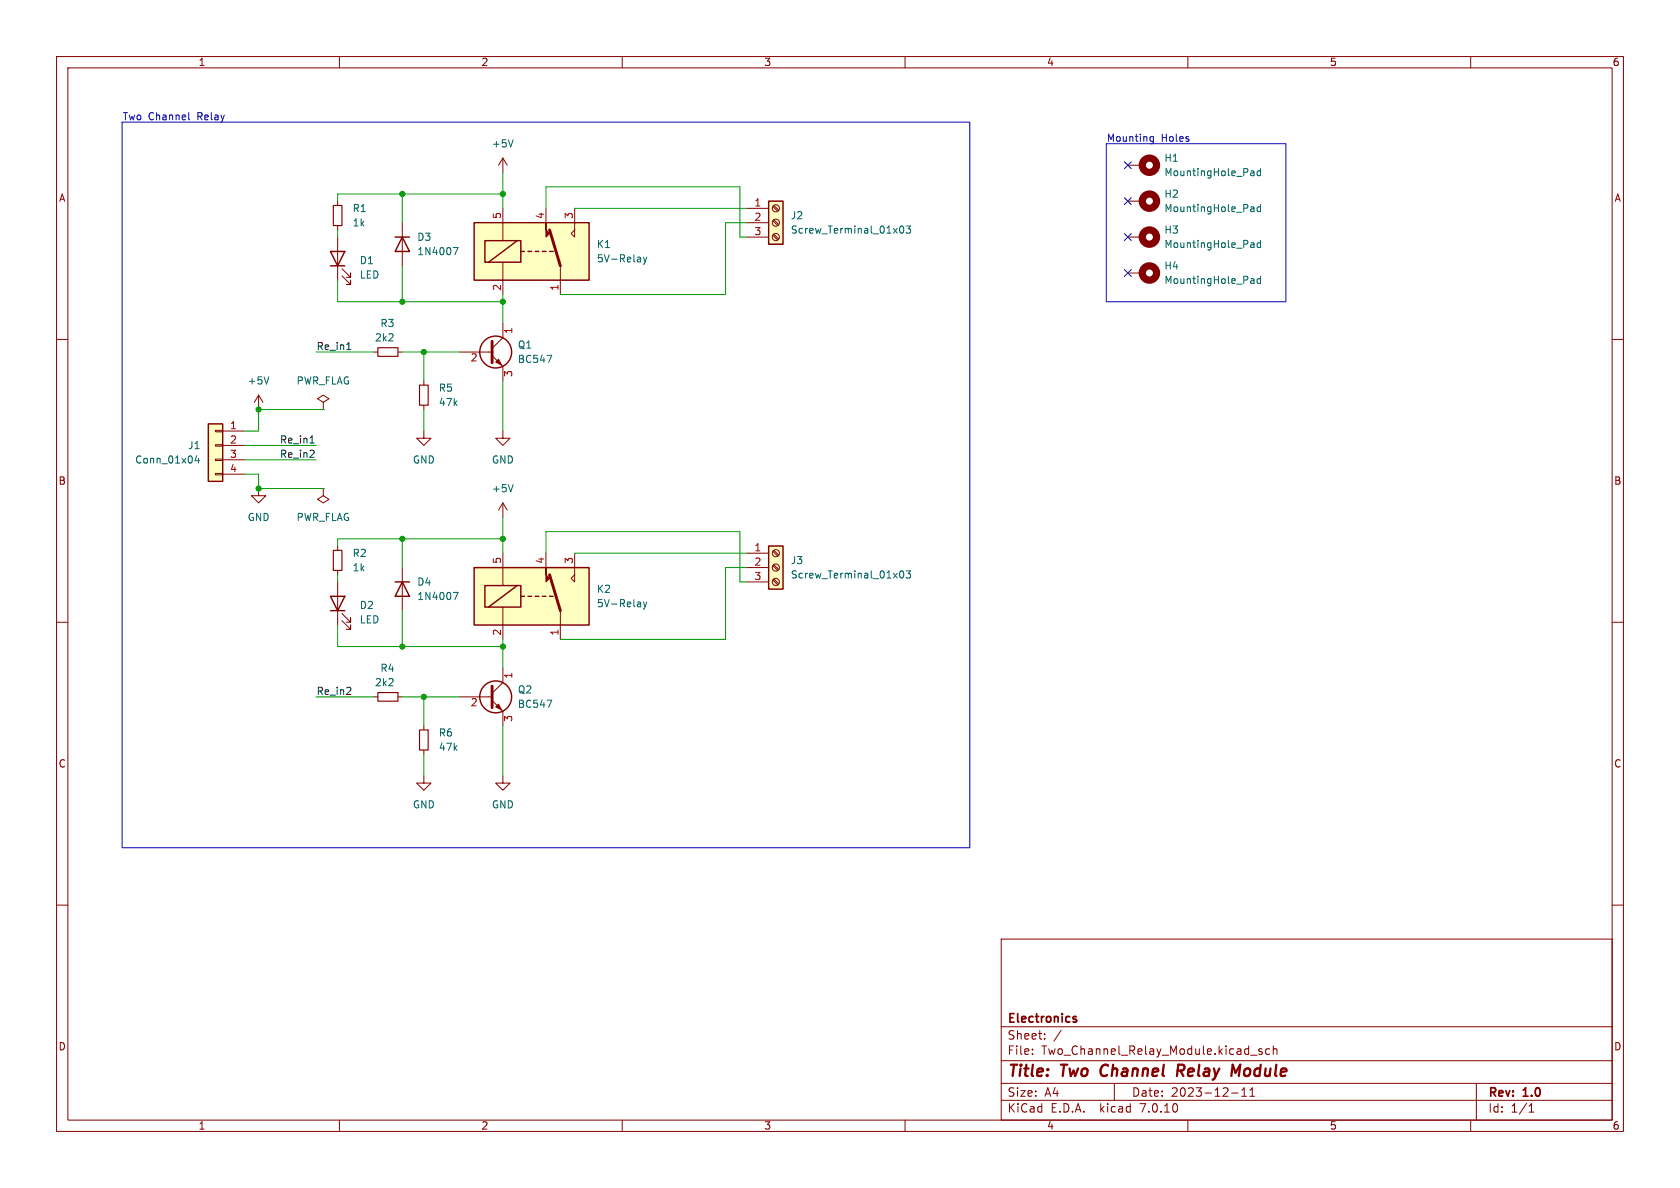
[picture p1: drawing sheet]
<svg xmlns="http://www.w3.org/2000/svg" width="297mm" height="210mm" viewBox="0 0 297 210" stroke-linecap="round" stroke-linejoin="round" font-family="sans-serif">
<g fill="none" stroke="#840000" stroke-width=".18">
<path d="M10 10h277v190h-277zM12 12h273v186h-273zM60 10v2M110 10v2M160 10v2M210 10v2M260 10v2M59.7 35.6v.7M59.7 39.9v.7M71.1 39.4v7.6M88.9 27.9l-.8 1.3M88.9 27.9v2.6"/>
<path d="M88.9 36.8v5.7M88.9 27.9l.8 1.3M96.5 36.8v2.6M101.6 36.8v5.1l-.6-.6 .6-.7M132.1 36.8h3.8M132.1 39.4h3.8M136.6 39l.9 .9M136.6 36.5l.9 .8M136.8 38.9l.9 .8M136.8 36.3l.9 .9M199.4 29.2h2.5M199.4 35.6h2.5"/>
<path d="M10 60h2M59.7 41.9v7.6M60.5 48.8l1.5 1.5v-.8v.8h-.8M60.5 47.5l1.5 1.5v-.7v.7h-.8M88.9 46.4v5.7M88.9 57.2v2.5l-1.9 1.9M99.1 47v5.1M132.1 41.9h3.8M136.6 41.6l.9 .8M136.8 41.4l.9 .8M199.4 48.3h2.5M199.4 41.9h2.5"/>
<path d="M285 60h2M38.1 78.6h1.3v.3h-1.3zM38.1 76.1h1.3v.2h-1.3zM39.4 76.2h3.8M39.4 78.7h3.8M45.7 69.9l-.7 1.2M45.7 69.9v2.5M45.7 69.9l.8 1.2M57.1 71.1l1.1-.6-1.1-.6-1 .6 1 .6v1.3M57.1 72.4h.1M66 62.2h.8M70.4 62.2h.7"/>
<path d="M74.9 76.2v1.3h1.3l-1.3 1.2-1.2-1.2h1.2M74.9 67.3v.8M74.9 71.6v.8M81.3 62.2h5.7M87 62.9l1.9 1.9v2.5M88.9 76.2v1.3h1.3l-1.3 1.2-1.3-1.2h1.3M38.1 83.7h1.3v.2h-1.3zM38.1 81.2h1.3v.2h-1.3zM39.4 81.3h3.8M39.4 83.8h3.8M45.7 86.4v1.2h1.3l-1.3 1.3-1.3-1.3h1.3M57.1 86.4v1.2l1.1 .7-1.1 .6-1-.6 1-.7"/>
<path d="M57.1 86.4h.1M59.7 96.5v.8M88.9 88.9v2.5M88.9 97.8v5.7M88.9 88.9l-.8 1.3M88.9 88.9l.8 1.3M96.5 97.8v2.5M101.6 97.8v5.1l-.6-.7 .6-.6M132.1 97.8h3.8M136.6 100l.9 .8M136.6 97.5l.9 .8M136.8 99.8l.9 .9"/>
<path d="M136.8 97.3l.9 .8M10 110h2M59.7 100.8v.8M59.7 102.9v7.6M60.5 109.7l1.5 1.6v-.8v.8h-.8M60.5 108.5l1.5 1.5v-.8v.8h-.8M71.1 100.3v7.7M88.9 107.3v5.7M88.9 118.1v2.6l-1.9 1.9M99.1 108v5M132.1 100.3h3.8M132.1 102.9h3.8"/>
<path d="M136.6 102.5l.9 .9M136.8 102.4l.9 .8M285 110h2M66 123.2h.8M70.4 123.2h.7M74.9 137.2v1.2h1.3l-1.3 1.3-1.2-1.3h1.2M74.9 128.3v.7M74.9 132.6v.8M81.3 123.2h5.7M87 123.8l1.9 1.9v2.6M88.9 137.2v1.2h1.3l-1.3 1.3-1.3-1.3h1.3M10 160h2"/>
<path d="M285 160h2M177 166h108v32h-108zM60 198v2M110 198v2M160 198v2M177 194.5h108M177 191.5h108M177 187.5h108M177 181.5h108M182.5 186.3v.1M182.5 185.5v.1M184.7 183.6v.1"/>
<path d="M184.7 182.8v.1M187.6 182.1l-1.3 2M197 191.5v3M210 198v2M217.7 193.2h1.2M219.5 193.8h.9M219.5 192.7l.5-.4v1.5M221 193.8h.8M221 192.7l.4-.4v1.5M221.1 186.5h1.1M223.1 185.5l-.4-.1-.2 .2 .1 .2 .5 .2v.3h-.6M224.5 185.5l-.5-.1-.3 .3v.4l.2 .2h.6"/>
<path d="M225.1 185.5l.2-.1 .4 .1v.9M225.1 184.9v1.5M260 198v2M261 191.5v6.5M270.3 196.6h.9M270.3 195.5l.4-.4v1.5"/>
<circle cx="137.2" cy="36.8" r=".63"/>
<circle cx="137.2" cy="39.4" r=".63"/>
<circle cx="137.2" cy="41.9" r=".63"/>
<circle cx="137.2" cy="97.8" r=".63"/>
<circle cx="137.2" cy="100.3" r=".63"/>
<circle cx="137.2" cy="102.9" r=".63"/>
</g>
<path d="M194.8 188.5a1.27 1.27 0 0 0 0 1.6M208.7 189.3l.5 .9M209.1 188.2h-.8l-.2 2M209.1 189.2l-.9 .1M217.9 188.2l.5 1.4 .9-1.4-.3 2" fill="none" stroke="#840000" stroke-width=".4"/>
<path d="M189.9 179.7l.4 .1M189.9 180.2l.4 .1v.2l-.2 .2h-.3" fill="none" stroke="#840000" stroke-width=".3"/>
<g fill="#ffffc2" stroke="#ffffc2" stroke-width=".18">
<path d="M135.9 96.5h2.5v7.6h-2.5z"/>
<path d="M83.8 39.4h20.3v10.1h-20.3z"/>
<path d="M135.9 35.6h2.5v7.6h-2.5z"/>
<path d="M83.8 100.3h20.3v10.2h-20.3z"/>
<path d="M36.8 74.9h2.6v10.2h-2.6z"/>
</g>
<g fill="none" stroke="#840000" stroke-width=".25">
<path d="M83.8 39.4h20.3v10.1h-20.3zM135.9 35.6h2.5v7.6h-2.5zM58.4 44.5h2.6l-1.3 2.5zM58.4 47h2.6M69.8 41.9h2.6M71.1 41.9l1.3 2.6h-2.6zM85.7 42.5h6.4v3.9h-6.4zM91.4 42.5l-5 3.9M92.1 44.5h.6M93.3 44.5h.7M94.6 44.5h.6M95.9 44.5h.6"/>
<path d="M97.2 44.5h.6M36.8 74.9h2.6v10.2h-2.6zM135.9 96.5h2.5v7.6h-2.5zM58.4 105.4h2.6l-1.3 2.6zM58.4 108h2.6M69.8 102.9h2.6M71.1 102.9l1.3 2.5h-2.6zM83.8 100.3h20.3v10.2h-20.3zM85.7 103.5h6.4v3.8h-6.4zM91.4 103.5l-5 3.8M92.1 105.4h.6M93.3 105.4h.7"/>
<path d="M94.6 105.4h.6M95.9 105.4h.6M97.2 105.4h.6"/>
<circle cx="87.6" cy="62.2" r="2.82"/>
<circle cx="87.6" cy="123.2" r="2.82"/>
</g>
<g fill="none" stroke="#006464" stroke-width=".18">
<path d="M90.7 24.7l-.4 1.3M160.2 39.9h.8l-.4 .5 .3 .2v.5l-.2 .1-.5-.1M221.3 30.2l.3 .1 .1 .8M221.3 36.6h.3l.1 .8M221.7 31l-.4 .1M221.7 30.5l-.4 .1M221.7 37.3l-.4 .1M221.7 36.9h-.4M222.8 30.3l-.3-.1-.3 .3 .2 .5h.4M222.8 29.8v1.3M222.8 36.1v1.3M222.8 36.6h-.3l-.3 .2 .2 .5h.4"/>
<path d="M80.1 43.8h.9l-.6 1.2M113.7 45.5l.3 .8M114 46.3l-.3 .4M114.4 45.5l-.4 .8M159.2 40.1l.1-.2a.68 .68 0 0 1 .5 .7 .68 .68 0 0 1-.5 .6l-.1-.1-.2-.4zM221.3 42.9l.3 .1 .1 .8M221.3 49.3h.3l.1 .8M221.7 43.7l-.4 .1M221.7 50l-.4 .1M221.7 49.6h-.4M221.7 43.2l-.4 .1M222.8 43l-.3-.1-.3 .3 .2 .5h.4"/>
<path d="M222.8 42.5v1.3M222.8 48.8v1.3M222.8 49.3h-.3l-.3 .2 .2 .5h.4M47.5 66.6l-.4 1.3M96.7 62.8h.8l-.5 1.3M34.8 80.5l-.3 .9h.8M35.1 81v.9M90.7 85.7l-.4 1.2M80.1 104.7h.9l-.6 1.3M113.7 106.4l.3 .9M114 107.3l-.3 .4M114.4 106.4l-.4 .9"/>
<path d="M159.2 101l.1-.1a.68 .68 0 0 1 .5 .6 .68 .68 0 0 1-.5 .7l-.1-.1-.2-.4zM160.2 100.9h.8l-.4 .5 .3 .1v.6l-.2 .1-.5-.1M96.7 123.8h.8l-.5 1.2"/>
</g>
<path d="M97.2 40.6l1.9 6.4M87 60.3v3.8M97.2 101.6l1.9 6.4M87 121.3v3.8" fill="none" stroke="#840000" stroke-width=".51"/>
<g fill="#840000" stroke="#840000" stroke-width=".18">
<path d="M87.6 64l.5-.5 .5 1z"/>
<path d="M96.5 39.4v1.2l.7 .7-.7 .6z"/>
<path d="M96.5 100.3v1.3l.7 .6-.7 .7z"/>
<path d="M87.6 125l.5-.5 .5 1z"/>
</g>
<path d="M58.9 36.3h1.6v3.6h-1.6zM66.8 61.5h3.6v1.5h-3.6zM74.2 68.1h1.5v3.5h-1.5zM58.9 97.3h1.6v3.5h-1.6zM66.8 122.4h3.6v1.6h-3.6zM74.2 129h1.5v3.6h-1.5z" fill="none" stroke="#840000" stroke-width=".2"/>
<g fill="none" stroke="#840000" stroke-width="1.3">
<circle cx="203.2" cy="29.2" r="1.27"/>
<circle cx="203.2" cy="35.6" r="1.27"/>
<circle cx="203.2" cy="41.9" r="1.27"/>
<circle cx="203.2" cy="48.3" r="1.27"/>
</g>
<path d="M54.8 78.3h.7M55.5 79.7v.4M61.3 61.8h.7M54.8 80.9h.7M61.2 122.8h.8M62 121.6v.4" fill="none" stroke="#0f0f0f" stroke-width=".18"/>
<path d="M33.4 19.9v1.1l.1 .2M21.6 21.6h149.8v128.3h-149.8zM195.6 25.4h31.7v27.9h-31.7zM203.4 24.9l.1 .1 .4-.1M203.9 24.1v1.1l-.2 .2-.3-.1M203.9 24.2l-.4-.1-.1 .2" fill="none" stroke="#0000c2" stroke-width=".18"/>
<g fill="none" stroke="#009600" stroke-width=".18">
<path d="M71.1 34.3v5.1M88.9 30.5v6.3M88.9 34.3h-29.2v1.3M96.5 36.8v-3.8h34.3v8.9h1.3M101.6 36.8h30.5M132.1 39.4h-3.8v12.7h-29.2M59.7 40.6v1.3M59.7 49.5v3.8h29.2M71.1 47v6.3M88.9 52.1v5.1M43.2 78.7h12.7M55.9 62.2h10.1"/>
<path d="M57.1 72.4h-11.4v3.8h-2.5M71.1 62.2h10.2M74.9 62.2v5.1M74.9 72.4v3.8M88.9 67.3v8.9M43.2 83.8h2.5v2.6h11.4M43.2 81.3h12.7M71.1 95.3v5M88.9 91.4v6.4M88.9 95.3h-29.2v1.2M96.5 97.8v-3.8h34.3v8.9h1.3M101.6 97.8h30.5"/>
<path d="M59.7 101.6v1.3M59.7 110.5v3.8h29.2M71.1 108v6.3M88.9 113v5.1M132.1 100.3h-3.8v12.7h-29.2M55.9 123.2h10.1M71.1 123.2h10.2M74.9 123.2v5.1M74.9 133.4v3.8M88.9 128.3v8.9"/>
</g>
<path d="M198.8 35l1.2 1.2M198.8 28.6l1.2 1.2M200 35l-1.2 1.2M200 28.6l-1.2 1.2M198.8 47.7l1.2 1.2M198.8 41.3l1.2 1.2M200 47.7l-1.2 1.2M200 41.3l-1.2 1.2" fill="none" stroke="#000084" stroke-width=".18"/>
<g fill="#009600" stroke="#009600" stroke-width=".18">
<circle cx="88.9" cy="53.3" r=".46"/>
<circle cx="88.9" cy="34.3" r=".46"/>
<circle cx="45.7" cy="86.4" r=".46"/>
<circle cx="74.9" cy="62.2" r=".46"/>
<circle cx="45.7" cy="72.4" r=".46"/>
<circle cx="71.1" cy="53.3" r=".46"/>
<circle cx="88.9" cy="114.3" r=".46"/>
<circle cx="88.9" cy="95.3" r=".46"/>
<circle cx="71.1" cy="34.3" r=".46"/>
<circle cx="71.1" cy="95.3" r=".46"/>
<circle cx="74.9" cy="123.2" r=".46"/>
<circle cx="71.1" cy="114.3" r=".46"/>
</g>
<g font-size="2.8" fill="#840000">
<text x="178" y="190.9">Title:</text>
<text x="187.7" y="190.9">Two</text>
<text x="195.4" y="190.9">Channel</text>
<text x="209.7" y="190.9">Relay</text>
<text x="220.2" y="190.9">Module</text>
</g>
<g font-size="2.1" fill="#840000">
<text x="178" y="184">Sheet:</text>
<text x="178" y="181.2">Electronics</text>
<text x="178" y="186.7">File:</text>
<text x="184.1" y="186.7">Two_Channel_Relay_Module.kicad_sch</text>
<text x="178" y="196.9">KiCad</text>
<text x="178" y="194.1">Size:</text>
<text x="184.7" y="194.1">A4</text>
<text x="185.7" y="196.9">E.D.A.</text>
<text x="194.6" y="196.9">kicad</text>
<text x="200" y="194.1">Date:</text>
<text x="201.8" y="196.9">7.0.10</text>
<text x="207" y="194.1">2023-12-11</text>
<text x="263" y="194.3">Rev:</text>
<text x="263" y="196.9">Id:</text>
<text x="267.1" y="196.9">1/1</text>
<text x="269.4" y="194.3">1.0</text>
</g>
<g font-size="1.8" fill="#840000">
<text x="35" y="11.9">1</text>
<text x="85" y="11.9">2</text>
<text x="135" y="11.9">3</text>
<text x="185" y="11.9">4</text>
<text x="235" y="11.9">5</text>
<text x="285" y="11.9">6</text>
<text x="10.3" y="35.9">A</text>
<text x="285.3" y="35.9">A</text>
<text x="10.3" y="85.9">B</text>
<text x="285.3" y="85.9">B</text>
<text x="10.3" y="135.9">C</text>
<text x="285.3" y="135.9">C</text>
<text x="10.3" y="185.9">D</text>
<text x="285.3" y="185.9">D</text>
<text x="35" y="199.9">1</text>
<text x="85" y="199.9">2</text>
<text x="135" y="199.9">3</text>
<text x="185" y="199.9">4</text>
<text x="235" y="199.9">5</text>
<text x="285" y="199.9">6</text>
</g>
<g font-size="1.8" fill="#0000c2">
<text x="21.6" y="21.3">Two</text>
<text x="26.2" y="21.3">Channel</text>
<text x="35" y="21.3">Relay</text>
<text x="195.6" y="25.2">Mounting</text>
<text x="205.3" y="25.2">Holes</text>
</g>
<g font-size="1.8" fill="#006464">
<text x="86.9" y="26.3">+5V</text>
<text x="205.7" y="28.8">H1</text>
<text x="205.7" y="31.3">MountingHole_Pad</text>
<text x="205.7" y="35.2">H2</text>
<text x="62.2" y="37.7">R1</text>
<text x="62.2" y="40.2">1k</text>
<text x="139.7" y="39">J2</text>
<text x="139.7" y="41.5">Screw_Terminal_01x03</text>
<text x="205.7" y="41.5">H3</text>
<text x="205.7" y="37.7">MountingHole_Pad</text>
<text x="63.5" y="46.9">D1</text>
<text x="73.7" y="42.8">D3</text>
<text x="73.7" y="45.3">1N4007</text>
<text x="105.4" y="44">K1</text>
<text x="105.4" y="46.6">5V-Relay</text>
<text x="205.7" y="47.9">H4</text>
<text x="205.7" y="44">MountingHole_Pad</text>
<text x="63.5" y="49.4">LED</text>
<text x="205.7" y="50.4">MountingHole_Pad</text>
<text x="67.2" y="58">R3</text>
<text x="66.2" y="60.6">2k2</text>
<text x="91.4" y="64.4">BC547</text>
<text x="91.4" y="61.8">Q1</text>
<text x="43.7" y="68.2">+5V</text>
<text x="52.3" y="68.2">PWR_FLAG</text>
<text x="77.5" y="69.4">R5</text>
<text x="77.5" y="72">47k</text>
<text x="23.8" y="82.1">Conn_01x04</text>
<text x="33.2" y="79.6">J1</text>
<text x="72.9" y="82.1">GND</text>
<text x="86.9" y="82.1">GND</text>
<text x="86.9" y="87.2">+5V</text>
<text x="43.7" y="92.3">GND</text>
<text x="52.3" y="92.3">PWR_FLAG</text>
<text x="62.2" y="98.7">R2</text>
<text x="62.2" y="101.2">1k</text>
<text x="139.7" y="99.9">J3</text>
<text x="63.5" y="107.9">D2</text>
<text x="73.7" y="103.7">D4</text>
<text x="73.7" y="106.3">1N4007</text>
<text x="105.4" y="105">K2</text>
<text x="105.4" y="107.5">5V-Relay</text>
<text x="139.7" y="102.5">Screw_Terminal_01x03</text>
<text x="63.5" y="110.4">LED</text>
<text x="67.2" y="119">R4</text>
<text x="66.2" y="121.5">2k2</text>
<text x="91.4" y="125.3">BC547</text>
<text x="91.4" y="122.8">Q2</text>
<text x="77.5" y="130.4">R6</text>
<text x="77.5" y="132.9">47k</text>
<text x="72.9" y="143.1">GND</text>
<text x="86.9" y="143.1">GND</text>
</g>
<g font-size="1.8" fill="#a90000">
<text x="88.6" y="38.8" transform="rotate(-90 88.6 38.8)">5</text>
<text x="96.3" y="38.8" transform="rotate(-90 96.3 38.8)">4</text>
<text x="101.3" y="38.8" transform="rotate(-90 101.3 38.8)">3</text>
<text x="133.3" y="36.6">1</text>
<text x="133.3" y="39.1">2</text>
<text x="133.3" y="41.7">3</text>
<text x="88.6" y="51.5" transform="rotate(-90 88.6 51.5)">2</text>
<text x="98.8" y="51.5" transform="rotate(-90 98.8 51.5)">1</text>
<text x="90.9" y="59.1" transform="rotate(-90 90.9 59.1)">1</text>
<text x="83.1" y="64.2">2</text>
<text x="90.9" y="66.7" transform="rotate(-90 90.9 66.7)">3</text>
<text x="40.6" y="75.9">1</text>
<text x="40.6" y="78.5">2</text>
<text x="40.6" y="81">3</text>
<text x="40.6" y="83.6">4</text>
<text x="88.6" y="99.8" transform="rotate(-90 88.6 99.8)">5</text>
<text x="96.3" y="99.8" transform="rotate(-90 96.3 99.8)">4</text>
<text x="101.3" y="99.8" transform="rotate(-90 101.3 99.8)">3</text>
<text x="133.3" y="97.5">1</text>
<text x="133.3" y="100.1">2</text>
<text x="133.3" y="102.6">3</text>
<text x="88.6" y="112.5" transform="rotate(-90 88.6 112.5)">2</text>
<text x="98.8" y="112.5" transform="rotate(-90 98.8 112.5)">1</text>
<text x="83.1" y="125.2">2</text>
<text x="90.9" y="120.1" transform="rotate(-90 90.9 120.1)">1</text>
<text x="90.9" y="127.7" transform="rotate(-90 90.9 127.7)">3</text>
</g>
<g font-size="1.8" fill="#0f0f0f">
<text x="55.9" y="62">Re_in1</text>
<text x="49.4" y="81">Re_in2</text>
<text x="49.4" y="78.5">Re_in1</text>
<text x="55.9" y="122.9">Re_in2</text>
</g>
</svg>
